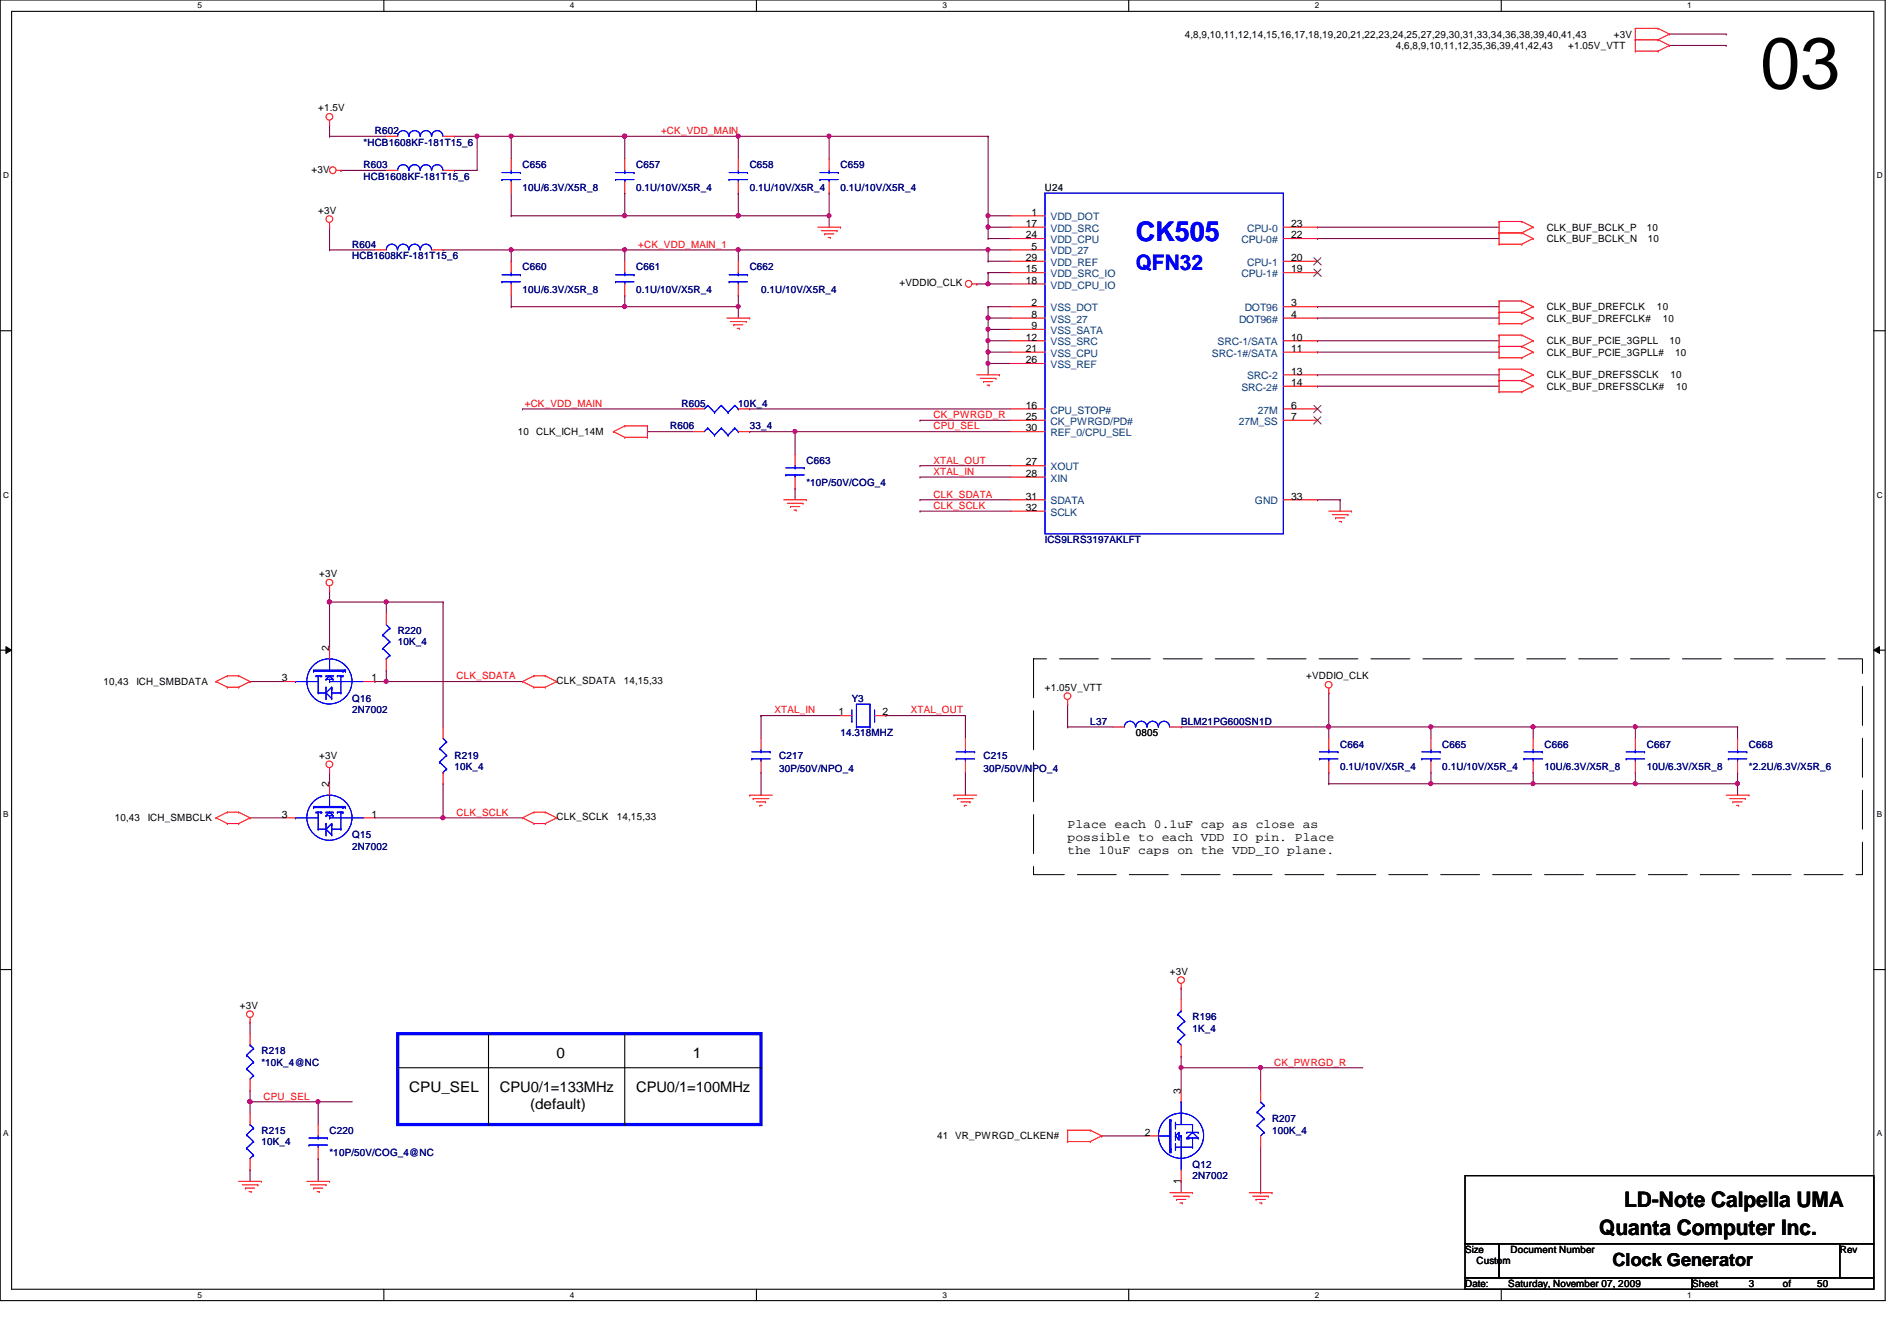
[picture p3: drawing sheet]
<svg xmlns="http://www.w3.org/2000/svg" width="297mm" height="210mm" viewBox="0 0 297 210" stroke-linecap="round" stroke-linejoin="round" font-family="sans-serif">
<path d="M0 0h295.2v203.6h-295.2zM1.8 1.8h291.6v200h-291.6z" fill="none" stroke="#000" stroke-width=".17"/>
<g fill="#fff">
<path d="M30.9 .2h.7v1.4h-.7z"/>
<path d="M30.9 202h.7v1.4h-.7z"/>
</g>
<path d="M60.1 0v1.8M60.1 201.8v1.8" fill="none" stroke="#000" stroke-width=".17"/>
<g fill="#fff">
<path d="M89.2 .2h.7v1.4h-.7z"/>
<path d="M89.2 202h.7v1.4h-.7z"/>
</g>
<path d="M118.4 0v1.8M118.4 201.8v1.8" fill="none" stroke="#000" stroke-width=".17"/>
<g fill="#fff">
<path d="M147.6 .2h.6v1.4h-.6z"/>
<path d="M147.6 202h.6v1.4h-.6z"/>
</g>
<path d="M176.7 0v1.8M176.7 201.8v1.8" fill="none" stroke="#000" stroke-width=".17"/>
<g fill="#fff">
<path d="M205.9 .2h.6v1.4h-.6z"/>
<path d="M205.9 202h.6v1.4h-.6z"/>
</g>
<path d="M235.1 0v1.8M235.1 201.8v1.8" fill="none" stroke="#000" stroke-width=".17"/>
<g fill="#fff">
<path d="M264.2 .2h.7v1.4h-.7z"/>
<path d="M264.2 202h.7v1.4h-.7z"/>
<path d="M.5 26.8h.9v1.4h-.9z"/>
<path d="M293.9 26.8h.9v1.4h-.9z"/>
<path d="M.5 76.8h.9v1.3h-.9z"/>
<path d="M293.9 76.8h.9v1.3h-.9z"/>
</g>
<path d="M0 51.8h1.8M293.4 51.8h1.8" fill="none" stroke="#000" stroke-width=".17"/>
<g fill="#fff">
<path d="M.5 126.7h.8v1.4h-.8z"/>
<path d="M293.9 126.7h.8v1.4h-.8z"/>
</g>
<path d="M0 101.8h1.8M293.4 101.8h1.8" fill="none" stroke="#000" stroke-width=".17"/>
<path d="M.9 101.2l.9 .6-.9 .5zM293.4 101.8l.9-.6v1.1z" fill="#000"/>
<path d="M.9 101.2l.9 .6-.9 .5zM293.4 101.8l.9-.6v1.1z" fill="none" stroke="#000" stroke-width=".16"/>
<g fill="#fff">
<path d="M.5 176.7h.8v1.4h-.8z"/>
<path d="M293.9 176.7h.8v1.4h-.8z"/>
</g>
<path d="M0 151.8h1.8M293.4 151.8h1.8" fill="none" stroke="#000" stroke-width=".17"/>
<path d="M206.3 78.2h.1M206.3 78.2h3.5M209.8 78.2h.1M209.8 78.2v1.8M51.6 94.2h.1M51.6 92.5h.1M51.6 92.5v8.8" fill="none" stroke="#800040" stroke-width=".17"/>
<circle cx="51.6" cy="94.2" r=".32" fill="#f0f"/>
<circle cx="51.6" cy="94.2" r=".32" fill="none" stroke="#f0f" stroke-width=".17"/>
<path d="M69.4 128h.1M69.4 128h12.4" fill="none" stroke="#800040" stroke-width=".17"/>
<circle cx="69.4" cy="128" r=".32" fill="#f0f"/>
<circle cx="69.4" cy="128" r=".32" fill="none" stroke="#f0f" stroke-width=".17"/>
<path d="M60.5 94.2h.1M60.5 94.2v1.8M60.5 94.2h8.9" fill="none" stroke="#800040" stroke-width=".17"/>
<circle cx="60.5" cy="94.2" r=".32" fill="#f0f"/>
<circle cx="60.5" cy="94.2" r=".32" fill="none" stroke="#f0f" stroke-width=".17"/>
<path d="M69.4 94.2h.1M69.4 94.2v19.6M39.2 106.7h.1M39.2 106.7h5.3M60.5 106.7h.1M60.5 106.7h21.3M51.6 120.9h.1M51.6 120.9v1.8M69.4 122.7h.1M69.4 122.7v5.3" fill="none" stroke="#800040" stroke-width=".17"/>
<circle cx="60.5" cy="106.7" r=".32" fill="#f0f"/>
<circle cx="60.5" cy="106.7" r=".32" fill="none" stroke="#f0f" stroke-width=".17"/>
<path d="M51.6 94.2h.1M51.6 94.2h8.9M60.5 104.9h.1M60.5 104.9v1.8" fill="none" stroke="#800040" stroke-width=".17"/>
<circle cx="51.6" cy="94.2" r=".32" fill="#f0f"/>
<circle cx="51.6" cy="94.2" r=".32" fill="none" stroke="#f0f" stroke-width=".17"/>
<g fill="none" stroke="#800040" stroke-width=".17">
<path d="M58.7 106.7h.1M58.7 106.7h1.8M119.2 112h.1M119.2 112v3.6M119.2 112h12.4M138.7 112h.1M138.7 112h12.5M151.2 112h.1M151.2 112v3.6M119.2 120.9h.1M119.2 120.9v3.6M151.2 120.9h.1"/>
<path d="M151.2 120.9v3.6M39.2 172.5h.1M39.2 172.5v1.7"/>
</g>
<circle cx="39.1" cy="172.4" r=".32" fill="#f0f"/>
<circle cx="39.1" cy="172.4" r=".32" fill="none" stroke="#f0f" stroke-width=".17"/>
<path d="M49.8 172.5h.1M49.8 172.5h5.4" fill="none" stroke="#800040" stroke-width=".17"/>
<circle cx="49.8" cy="172.4" r=".32" fill="#f0f"/>
<circle cx="49.8" cy="172.4" r=".32" fill="none" stroke="#f0f" stroke-width=".17"/>
<path d="M39.2 160h.1M39.2 172.5h.1M39.2 160v1.8M39.2 172.5h10.6M49.8 172.5h.1M49.8 172.5v3.5M39.2 183.1h.1M39.2 183.1v1.8M49.8 181.4h.1M49.8 181.4v3.5" fill="none" stroke="#800040" stroke-width=".17"/>
<circle cx="39.1" cy="172.4" r=".32" fill="#f0f"/>
<circle cx="39.1" cy="172.4" r=".32" fill="none" stroke="#f0f" stroke-width=".17"/>
<g fill="none" stroke="#800040" stroke-width=".17">
<path d="M206.3 37.3h.1M206.3 35.6h.1M206.3 37.3h28.4M206.3 35.6h28.4M206.3 53.3h.1M206.3 55.1h.1M206.3 48h.1M206.3 49.8h.1M206.3 58.7h.1M206.3 53.3h28.4M206.3 55.1h28.4M206.3 48h28.4"/>
<path d="M206.3 49.8h28.4M206.3 58.7h28.4M206.3 60.5h.1M206.3 60.5h28.4M39.2 170.7h.1M39.2 170.7v1.8M172.5 177.8h.1M172.5 177.8h7.1M185 167.1h.1M185 167.1h12.4"/>
</g>
<circle cx="184.9" cy="167.1" r=".32" fill="#f0f"/>
<circle cx="184.9" cy="167.1" r=".32" fill="none" stroke="#f0f" stroke-width=".17"/>
<path d="M197.4 167.1h.1M197.4 167.1h16M197.4 167.1v3.6M197.4 179.6v7.1M197.4 186.7h.1" fill="none" stroke="#800040" stroke-width=".17"/>
<circle cx="197.4" cy="167.1" r=".32" fill="#f0f"/>
<circle cx="197.4" cy="167.1" r=".32" fill="none" stroke="#f0f" stroke-width=".17"/>
<g fill="none" stroke="#800040" stroke-width=".17">
<path d="M261.4 7.1h8.9M261.4 5.3h8.9M270.3 7.1h.1M270.3 5.3h.1M115.6 39.1h.1M115.6 39.1h39.1M154.7 21.3h.1M154.7 21.3v12.5M39.2 128h.1M39.2 128h5.3M58.7 128h10.7M69.4 128h.1"/>
<path d="M185 154.7h.1M185 154.7v1.8M185 165.4h.1M185 167.1h.1M185 165.4v5.3M185 184.9h.1M185 184.9v1.8"/>
</g>
<circle cx="115.6" cy="39.1" r=".32" fill="#f0f"/>
<circle cx="115.6" cy="39.1" r=".32" fill="none" stroke="#f0f" stroke-width=".17"/>
<path d="M115.6 39.1h.1M115.6 39.1v1.8M154.7 44.4h.1M154.7 44.4h3.6M124.5 76.5h.1M124.5 76.5v1.7" fill="none" stroke="#800040" stroke-width=".17"/>
<circle cx="154.7" cy="44.4" r=".32" fill="#f0f"/>
<circle cx="154.7" cy="44.4" r=".32" fill="none" stroke="#f0f" stroke-width=".17"/>
<path d="M129.8 33.8h.1M129.8 33.8v1.8M154.7 42.7h.1M154.7 42.7v1.7" fill="none" stroke="#800040" stroke-width=".17"/>
<circle cx="129.8" cy="33.8" r=".32" fill="#f0f"/>
<circle cx="129.8" cy="33.8" r=".32" fill="none" stroke="#f0f" stroke-width=".17"/>
<path d="M154.7 39.1h.1M154.7 35.6h.1M154.7 35.6v1.7M154.7 39.1v1.8M154.7 42.7h.1M154.7 42.7h3.6" fill="none" stroke="#800040" stroke-width=".17"/>
<circle cx="154.7" cy="35.5" r=".32" fill="#f0f"/>
<circle cx="154.7" cy="35.5" r=".32" fill="none" stroke="#f0f" stroke-width=".17"/>
<path d="M154.7 33.8h.1M154.7 33.8v1.8M154.7 56.9h.1M154.7 56.9v1.8" fill="none" stroke="#800040" stroke-width=".17"/>
<circle cx="154.7" cy="56.9" r=".32" fill="#f0f"/>
<circle cx="154.7" cy="56.9" r=".32" fill="none" stroke="#f0f" stroke-width=".17"/>
<path d="M53.4 26.7h.1M53.4 26.7h7.1M115.6 33.8h.1M115.6 33.8h14.2M154.7 49.8h.1M154.7 49.8h3.6" fill="none" stroke="#800040" stroke-width=".17"/>
<circle cx="115.6" cy="33.8" r=".32" fill="#f0f"/>
<circle cx="115.6" cy="33.8" r=".32" fill="none" stroke="#f0f" stroke-width=".17"/>
<path d="M115.6 21.3h.1M115.6 21.3h14.2M129.8 21.3h.1M129.8 21.3v3.6M152.9 44.4h.1M152.9 44.4h1.8M154.7 48h.1M154.7 48h3.6M154.7 48v1.8" fill="none" stroke="#800040" stroke-width=".17"/>
<circle cx="129.8" cy="21.3" r=".32" fill="#f0f"/>
<circle cx="129.8" cy="21.3" r=".32" fill="none" stroke="#f0f" stroke-width=".17"/>
<circle cx="115.6" cy="21.3" r=".32" fill="#f0f"/>
<circle cx="115.6" cy="21.3" r=".32" fill="none" stroke="#f0f" stroke-width=".17"/>
<path d="M115.6 48h.1M115.6 48v1.8" fill="none" stroke="#800040" stroke-width=".17"/>
<circle cx="115.6" cy="48" r=".32" fill="#f0f"/>
<circle cx="115.6" cy="48" r=".32" fill="none" stroke="#f0f" stroke-width=".17"/>
<g fill="none" stroke="#800040" stroke-width=".17">
<path d="M97.8 39.1h.1M97.8 30.2h.1M97.8 33.8h.1M97.8 39.1h17.8M97.8 30.2v3.6M97.8 39.1v1.8M97.8 33.8h17.8M129.8 21.3h.1M129.8 21.3h24.9M154.7 35.6h.1M154.7 35.6h3.6M97.8 48h.1"/>
<path d="M115.6 46.2h.1M115.6 46.2v1.8h-17.8M154.7 40.9h.1M154.7 56.9h.1M154.7 40.9h3.6M154.7 56.9h3.6M117.4 64h.1M117.4 67.6h.1M117.4 64h40.9M117.4 67.6h7.1M124.5 67.6h.1M124.5 67.6v3.5"/>
<path d="M144.1 78.2h.1M144.1 74.7h.1M144.1 65.8h.1M144.1 78.2h14.2M144.1 74.7h14.2M144.1 65.8h14.2"/>
</g>
<circle cx="115.6" cy="33.8" r=".32" fill="#f0f"/>
<circle cx="115.6" cy="33.8" r=".32" fill="none" stroke="#f0f" stroke-width=".17"/>
<path d="M69.4 39.1h.1M69.4 39.1h10.6M154.7 51.6h.1M154.7 51.6h3.6" fill="none" stroke="#800040" stroke-width=".17"/>
<circle cx="154.7" cy="51.5" r=".32" fill="#f0f"/>
<circle cx="154.7" cy="51.5" r=".32" fill="none" stroke="#f0f" stroke-width=".17"/>
<path d="M154.7 49.8h.1M154.7 49.8v1.8" fill="none" stroke="#800040" stroke-width=".17"/>
<circle cx="154.7" cy="49.8" r=".32" fill="#f0f"/>
<circle cx="154.7" cy="49.8" r=".32" fill="none" stroke="#f0f" stroke-width=".17"/>
<path d="M154.7 53.3h.1M154.7 53.3v1.8" fill="none" stroke="#800040" stroke-width=".17"/>
<circle cx="154.7" cy="53.3" r=".32" fill="#f0f"/>
<circle cx="154.7" cy="53.3" r=".32" fill="none" stroke="#f0f" stroke-width=".17"/>
<path d="M80 39.1h.1M80 39.1h17.8" fill="none" stroke="#800040" stroke-width=".17"/>
<circle cx="97.8" cy="39.1" r=".32" fill="#f0f"/>
<circle cx="97.8" cy="39.1" r=".32" fill="none" stroke="#f0f" stroke-width=".17"/>
<circle cx="80" cy="39.1" r=".32" fill="#f0f"/>
<circle cx="80" cy="39.1" r=".32" fill="none" stroke="#f0f" stroke-width=".17"/>
<path d="M80 39.1v1.8M97.8 21.3h.1M97.8 21.3h17.8M80 40.9h.1M124.5 67.6h.1M124.5 67.6h33.8" fill="none" stroke="#800040" stroke-width=".17"/>
<circle cx="124.5" cy="67.5" r=".32" fill="#f0f"/>
<circle cx="124.5" cy="67.5" r=".32" fill="none" stroke="#f0f" stroke-width=".17"/>
<path d="M80 21.3h.1M80 21.3h17.8M81.8 64h.1M81.8 64h26.7M101.4 67.6h.1M101.4 67.6h7.1" fill="none" stroke="#800040" stroke-width=".17"/>
<circle cx="97.8" cy="21.3" r=".32" fill="#f0f"/>
<circle cx="97.8" cy="21.3" r=".32" fill="none" stroke="#f0f" stroke-width=".17"/>
<circle cx="80" cy="21.3" r=".32" fill="#f0f"/>
<circle cx="80" cy="21.3" r=".32" fill="none" stroke="#f0f" stroke-width=".17"/>
<g fill="none" stroke="#800040" stroke-width=".17">
<path d="M51.6 39.1h.1M51.6 39.1h7.1M74.7 21.3h.1M74.7 21.3h5.3M74.7 21.3v5.4M80 21.3h.1M80 21.3v3.6M154.7 37.3h.1M154.7 37.3h3.6M80 48h.1M80 46.2v1.8M144.1 80h.1"/>
<path d="M144.1 80h14.2"/>
</g>
<circle cx="74.7" cy="21.3" r=".32" fill="#f0f"/>
<circle cx="74.7" cy="21.3" r=".32" fill="none" stroke="#f0f" stroke-width=".17"/>
<path d="M51.6 35.6h.1M51.6 35.6v3.5M71.2 21.3h.1M71.2 21.3h3.5M115.6 30.2h.1M115.6 30.2v3.6M80 48h17.8M97.8 48h.1M154.7 53.3h.1M154.7 51.6h.1M154.7 53.3h3.6M154.7 51.6v1.7" fill="none" stroke="#800040" stroke-width=".17"/>
<circle cx="97.8" cy="48" r=".32" fill="#f0f"/>
<circle cx="97.8" cy="48" r=".32" fill="none" stroke="#f0f" stroke-width=".17"/>
<path d="M80 33.8h.1M80 30.2v3.6M80 33.8h17.8M97.8 33.8h.1M97.8 46.2h.1M97.8 46.2v1.8" fill="none" stroke="#800040" stroke-width=".17"/>
<circle cx="97.8" cy="33.8" r=".32" fill="#f0f"/>
<circle cx="97.8" cy="33.8" r=".32" fill="none" stroke="#f0f" stroke-width=".17"/>
<path d="M51.6 21.3h.1M51.6 21.3h8.9M71.2 26.7h.1M71.2 26.7h3.5M115.6 21.3h.1M115.6 21.3v3.6M154.7 39.1h.1M154.7 39.1h3.6" fill="none" stroke="#800040" stroke-width=".17"/>
<circle cx="154.7" cy="39.1" r=".32" fill="#f0f"/>
<circle cx="154.7" cy="39.1" r=".32" fill="none" stroke="#f0f" stroke-width=".17"/>
<path d="M51.6 19.6h.1M51.6 19.6v1.7M129.8 30.2h.1M129.8 30.2v3.6M154.7 33.8h.1M154.7 33.8h3.6" fill="none" stroke="#800040" stroke-width=".17"/>
<circle cx="154.7" cy="33.8" r=".32" fill="#f0f"/>
<circle cx="154.7" cy="33.8" r=".32" fill="none" stroke="#f0f" stroke-width=".17"/>
<path d="M154.7 55.1h.1M154.7 55.1h3.6M154.7 55.1v1.8" fill="none" stroke="#800040" stroke-width=".17"/>
<circle cx="154.7" cy="55.1" r=".32" fill="#f0f"/>
<circle cx="154.7" cy="55.1" r=".32" fill="none" stroke="#f0f" stroke-width=".17"/>
<path d="M97.8 21.3h.1M97.8 21.3v3.6M144.1 72.9h.1M144.1 72.9h14.2" fill="none" stroke="#800040" stroke-width=".17"/>
<circle cx="97.8" cy="21.3" r=".32" fill="#f0f"/>
<circle cx="97.8" cy="21.3" r=".32" fill="none" stroke="#f0f" stroke-width=".17"/>
<path d="M240.1 122.7h.1M240.1 122.7h16" fill="none" stroke="#800040" stroke-width=".17"/>
<circle cx="240" cy="122.7" r=".32" fill="#f0f"/>
<circle cx="240" cy="122.7" r=".32" fill="none" stroke="#f0f" stroke-width=".17"/>
<path d="M208.1 113.8h.1M208.1 113.8v1.8M224.1 113.8h.1M224.1 113.8v1.8M240.1 113.8h.1M240.1 113.8v1.8M208.1 120.9h.1M208.1 120.9v1.8M224.1 120.9h.1M224.1 120.9v1.8" fill="none" stroke="#800040" stroke-width=".17"/>
<circle cx="240" cy="113.8" r=".32" fill="#f0f"/>
<circle cx="240" cy="113.8" r=".32" fill="none" stroke="#f0f" stroke-width=".17"/>
<path d="M224.1 113.8h.1M224.1 113.8h32M240.1 113.8h.1" fill="none" stroke="#800040" stroke-width=".17"/>
<circle cx="224" cy="113.8" r=".32" fill="#f0f"/>
<circle cx="224" cy="113.8" r=".32" fill="none" stroke="#f0f" stroke-width=".17"/>
<path d="M256.1 122.7h.1M256.1 122.7h16" fill="none" stroke="#800040" stroke-width=".17"/>
<circle cx="272" cy="122.7" r=".32" fill="#f0f"/>
<circle cx="272" cy="122.7" r=".32" fill="none" stroke="#f0f" stroke-width=".17"/>
<circle cx="256" cy="122.7" r=".32" fill="#f0f"/>
<circle cx="256" cy="122.7" r=".32" fill="none" stroke="#f0f" stroke-width=".17"/>
<path d="M167.2 110.2h.1M167.2 110.2v3.6M185 113.8h.1M185 113.8h39.1M208.1 113.8h.1M256.1 113.8h.1M256.1 113.8v1.8M208.1 122.7h.1M208.1 122.7h16" fill="none" stroke="#800040" stroke-width=".17"/>
<circle cx="208" cy="113.8" r=".32" fill="#f0f"/>
<circle cx="208" cy="113.8" r=".32" fill="none" stroke="#f0f" stroke-width=".17"/>
<path d="M167.2 113.8h.1M167.2 113.8h7.1M208.1 108.5h.1M208.1 108.5v5.3M272.1 122.7h.1M272.1 122.7v1.8" fill="none" stroke="#800040" stroke-width=".17"/>
<circle cx="208" cy="113.8" r=".32" fill="#f0f"/>
<circle cx="208" cy="113.8" r=".32" fill="none" stroke="#f0f" stroke-width=".17"/>
<path d="M256.1 113.8h16M272.1 113.8h.1M240.1 120.9h.1M240.1 120.9v1.8" fill="none" stroke="#800040" stroke-width=".17"/>
<circle cx="256" cy="113.8" r=".32" fill="#f0f"/>
<circle cx="256" cy="113.8" r=".32" fill="none" stroke="#f0f" stroke-width=".17"/>
<path d="M272.1 115.6h.1M272.1 113.8v1.8M224.1 122.7h.1M224.1 122.7h16M256.1 120.9h.1M256.1 120.9v1.8" fill="none" stroke="#800040" stroke-width=".17"/>
<circle cx="224" cy="122.7" r=".32" fill="#f0f"/>
<circle cx="224" cy="122.7" r=".32" fill="none" stroke="#f0f" stroke-width=".17"/>
<path d="M272.1 120.9h.1M272.1 120.9v1.8" fill="none" stroke="#800040" stroke-width=".17"/>
<g fill="none" stroke="#f00" stroke-width=".17">
<path d="M51.6 19.6h.1M51.6 18.8v.8M256.1 8h.1M256.1 6.2h.1M256.1 4.4h.1M256.1 6.2h3.5M256.1 8h3.5M256.1 4.4v3.6M256.1 4.4h3.5M259.6 6.2h.1M259.6 8h.1M259.6 4.4h.1"/>
<path d="M259.6 6.2l1.8 .9M259.6 4.4l1.8 .9M261.4 7.1h.1M261.4 5.3h.1M261.4 7.1l-1.8 .9M261.4 5.3l-1.8 .9M51.6 35.6h.1M51.6 34.8v.8M52.7 26.7h.7M53.4 26.7h.1M58.7 39.1h1.8M60.5 26.7h1.8"/>
<path d="M60.5 21.3h1.8M67.6 39.1h1.8M69.4 26.7h1.8M69.4 21.3h1.8M80 24.9v1.8M80 28.4v1.8M97.8 24.9v1.8M97.8 28.4v1.8M115.6 24.9v1.8M115.6 28.4v1.8M128.1 35.6h3.5M128.6 36.1h2.5"/>
<path d="M129.1 36.6h.1M129.1 36.6h1.5M129.7 37.2h.3M129.8 24.9v1.8M129.8 28.4v1.8M130 37.2h.1M131.1 36.1h.1M131.6 35.6h.1M158.3 35.6h5.3M158.3 37.3h5.3M158.3 39.1h5.3M158.3 33.8h5.3"/>
<path d="M201 35.6h5.3M201 37.3h5.3M234.7 36.4h.1M234.7 34.7h.1M234.7 38.2h.1M234.7 34.7v3.5M234.7 34.7h3.6M234.7 36.4h3.6M234.7 38.2h3.6M238.3 34.7h.1M238.3 36.4h.1M238.3 38.2h.1"/>
<path d="M238.3 34.7l1.8 .9M238.3 36.4l1.8 .9M240.1 35.6h.1M240.1 37.3h.1M240.1 35.6l-1.8 .8M240.1 37.3l-1.8 .9M80 40.9v1.8M80 44.4v1.8M97.8 40.9v1.8M97.8 44.4v1.8M113.8 49.8h3.6M114.4 50.3h2.4"/>
<path d="M114.9 50.8h.1M114.9 50.8h1.4M115.4 51.4h.4M115.6 40.9v1.8M115.6 44.4v1.8M115.8 51.4h.1M116.8 50.3h.1M117.4 49.8h.1M152.2 44.4h.7M152.9 44.4h.1M152.9 58.7h3.6M153.5 59.2h2.5"/>
<path d="M154 59.7h.1M154 59.7h1.4M156 59.2h.1M156.5 58.7h.1M158.3 44.4h5.3M158.3 49.8h5.3M158.3 42.7h5.3M158.3 48h5.3M158.3 53.3h5.3M158.3 55.1h5.3M158.3 40.9h5.3M158.3 51.6h5.3"/>
<path d="M158.3 56.9h5.3M201 58.7h5.3M201 49.8h5.3M201 42.7h5.3M201 48h5.3M201 53.3h5.3M201 55.1h5.3M201 40.9h5.3M234.7 54.2h.1M234.7 52.5h.1M234.7 56h.1M234.7 48.9h.1"/>
<path d="M234.7 47.1h.1M234.7 50.7h.1M234.7 59.6h.1M234.7 57.8h.1M234.7 52.5h3.6M234.7 54.2h3.6M234.7 47.1v3.6M234.7 52.5v3.5M234.7 57.8v3.5M234.7 56h3.6M234.7 47.1h3.6M234.7 48.9h3.6"/>
<path d="M234.7 50.7h3.6M234.7 57.8h3.6M234.7 59.6h3.6M238.3 52.5h.1M238.3 54.2h.1M238.3 56h.1M238.3 47.1h.1M238.3 48.9h.1M238.3 50.7h.1M238.3 57.8h.1M238.3 59.6h.1M238.3 52.5l1.8 .8"/>
<path d="M238.3 54.2l1.8 .9M238.3 47.1l1.8 .9M238.3 48.9l1.8 .9M238.3 57.8l1.8 .9M238.3 59.6l1.8 .9M240.1 53.3h.1M240.1 55.1h.1M240.1 48h.1M240.1 49.8h.1M240.1 58.7h.1M240.1 53.3l-1.8 .9M240.1 55.1l-1.8 .9"/>
<path d="M240.1 48l-1.8 .9M240.1 49.8l-1.8 .9M240.1 58.7l-1.8 .9M96.1 67.6h.1M96.1 67.6l1.7 .9M97.8 66.7h.1M97.8 68.5h.1M97.8 66.7h3.6M97.8 66.7l-1.7 .9M97.8 68.5h3.6M101.4 68.5h.1M101.4 66.7h.1"/>
<path d="M101.4 66.7v1.8M108.5 64h1.8M108.5 67.6h1.8M115.6 64h1.8M115.6 67.6h1.8M122.7 78.2h3.6M123.3 78.8h2.4M123.8 79.3h.1M123.8 79.3h1.4M124.3 79.8h.4M124.5 71.1v1.8M124.5 74.7v1.8"/>
<path d="M124.7 79.8h.1M125.7 78.8h.1M126.3 78.2h.1M154.6 60.3h.3M154.9 60.3h.1M158.3 78.2h5.3M158.3 65.8h5.3M158.3 64h5.3M158.3 67.6h5.3M158.3 72.9h5.3M158.3 74.7h5.3M201 78.2h5.3"/>
<path d="M201 65.8h5.3M201 60.5h5.3M201 64h5.3M234.7 61.3h.1M234.7 61.3h3.6M238.3 61.3h.1M240.1 60.5h.1M240.1 60.5l-1.8 .8M51.6 92.5h.1M51.6 91.7v.8M60.5 96v1.8M158.3 80h5.3"/>
<path d="M208.1 80h3.5M208.6 80.6h2.5M209.1 81.1h.1M209.1 81.1h1.5M209.7 81.6h.3M210 81.6h.1M211.1 80.6h.1M211.6 80h.1M33.8 106.7h.1M33.8 106.7l1.8 .9M35.6 105.8h.1M35.6 107.6h.1"/>
<path d="M35.6 105.8h1.8M35.6 105.8l-1.8 .9M35.6 107.6h1.8M37.4 105.8h.1M37.4 107.6h.1M37.4 105.8l1.8 .9M39.2 106.7h.1M39.2 106.7l-1.8 .9M44.5 106.7h1.8M51.6 101.3v1.8M56.9 106.7h1.8M60.5 103.1v1.8"/>
<path d="M69.4 113.8v1.8M81.8 106.7h.1M81.8 106.7l1.8 .9M83.6 107.6h.1M83.6 105.8h.1M83.6 105.8h1.8M83.6 107.6h1.8M83.6 105.8l-1.8 .9M85.4 107.6h.1M85.4 105.8h.1M85.4 105.8l1.8 .9M87.2 106.7h.1"/>
<path d="M87.2 106.7l-1.8 .9M119.2 115.6v1.7M119.2 119.1v1.8M131.6 112h1.8M136.9 112h1.8M151.2 115.6v1.7M151.2 119.1v1.8M167.2 110.2h.1M167.2 109.5v.7M174.3 113.8h1.8M183.2 113.8h1.8M208.1 108.5h.1"/>
<path d="M208.1 107.7v.8M208.1 115.6v1.7M208.1 119.1v1.8M224.1 115.6v1.7M224.1 119.1v1.8M240.1 115.6v1.7M240.1 119.1v1.8M256.1 115.6v1.7M256.1 119.1v1.8M272.1 115.6v1.7M272.1 119.1v1.8M33.8 128h.1"/>
<path d="M33.8 128l1.8 .9M35.6 127.1h.1M35.6 128.9h.1M35.6 127.1h1.8M35.6 127.1l-1.8 .9M35.6 128.9h1.8M37.4 127.1h.1M37.4 128.9h.1M37.4 127.1l1.8 .9M39.2 128h.1M39.2 128l-1.8 .9M44.5 128h1.8"/>
<path d="M51.6 120.9h.1M51.6 120.2v.7M51.6 122.7v1.8M56.9 128h1.8M69.4 120.9v1.8M81.8 128h.1M81.8 128l1.8 .9M83.6 128.9h.1M83.6 127.1h.1M83.6 127.1h1.8M83.6 128.9h1.8M83.6 127.1l-1.8 .9"/>
<path d="M85.4 128.9h.1M85.4 127.1h.1M85.4 127.1l1.8 .9M87.2 128h.1M87.2 128l-1.8 .9M117.4 124.5h.1M117.4 124.5h3.5M117.9 125h.1M117.9 125h2.5M118.4 125.5h1.5M119 126.1h.1M119 126.1h.3"/>
<path d="M119.9 125.5h.1M149.4 124.5h.1M149.4 124.5h3.5M149.9 125h.1M149.9 125h2.5M150.4 125.5h1.5M151 126.1h.1M151 126.1h.3M151.9 125.5h.1M270.3 124.5h3.6M270.8 125h2.5M271.4 125.5h.1"/>
<path d="M271.4 125.5h1.4M271.9 126.1h.3M272.2 126.1h.1M273.3 125h.1M273.9 124.5h.1M39.2 159.3v.7M185 154.7h.1M185 154v.7M185 156.5v1.7M39.2 160h.1M39.2 161.8v1.8M39.2 168.9v1.8"/>
<path d="M39.2 174.2v1.8M49.8 176v1.8M49.8 179.6v1.8M167.2 178.7h.1M167.2 176.9h.1M167.2 176.9h3.5M167.2 178.7h3.5M167.2 176.9v1.8M170.7 176.9h.1M170.7 178.7h.1M170.7 176.9l1.8 .9M172.5 177.8h.1"/>
<path d="M172.5 177.8l-1.8 .9M179.6 177.8h1.8M185 163.6v1.8M185 170.7v1.8M197.4 170.7v1.8M197.4 177.8v1.8M37.4 184.9h3.5M37.9 185.5h2.5M38.4 186h.1M38.4 186h1.5M39 186.5h.3M39.2 181.4v1.7"/>
<path d="M39.3 186.5h.1M40.4 185.5h.1M40.9 184.9h.1M48 184.9h3.6M48.6 185.5h2.5M49.1 186h.1M49.1 186h1.4M49.7 186.5h.3M50 186.5h.1M51.1 185.5h.1M51.6 184.9h.1M183.2 186.7h3.5"/>
<path d="M183.7 187.2h2.5M184.2 187.7h.1M184.2 187.7h1.5M184.8 188.3h.3M185 183.1v1.8M185.1 188.3h.1M186.2 187.2h.1M186.7 186.7h.1M195.6 186.7h3.6M196.2 187.2h2.4M196.7 187.7h.1M196.7 187.7h1.4"/>
<path d="M197.2 188.3h.4M197.6 188.3h.1M198.6 187.2h.1M199.2 186.7h.1"/>
<circle cx="51.6" cy="18.3" r=".52"/>
<circle cx="51.6" cy="34.3" r=".52"/>
<circle cx="52.1" cy="26.6" r=".52"/>
<circle cx="151.7" cy="44.4" r=".52"/>
<circle cx="51.6" cy="91.2" r=".52"/>
<circle cx="51.6" cy="119.6" r=".52"/>
<circle cx="167.2" cy="109" r=".52"/>
<circle cx="208" cy="107.2" r=".52"/>
<circle cx="39.1" cy="158.7" r=".52"/>
<circle cx="184.9" cy="153.4" r=".52"/>
</g>
<path d="M62.3 167.1h56.9M76.5 176h.1M76.5 161.8v14.2M97.8 176h.1M97.8 161.8v14.2M119.2 167.1h.1M229.4 184h64v10.7h-64zM229.4 194.7h5.3v5.3h-5.3zM234.7 194.7h53.4v5.3h-53.4zM288.1 194.7h5.3v5.3h-5.3zM229.4 200h35.6v1.8h-35.6zM265 200h28.4v1.8h-28.4z" fill="none" stroke="#000" stroke-width=".17"/>
<path d="M62.3 161.8h56.9v14.2h-56.9z" fill="none" stroke="#00f" stroke-width=".51"/>
<path d="M161.8 103.1h129.8v33.8h-129.8z" fill="none" stroke="#000" stroke-width=".16" stroke-dasharray="6.1 2"/>
<g fill="none" stroke="#00f" stroke-width=".17">
<path d="M60.5 39.1a.87 .87 0 0 1 .9-.9 .87 .87 0 0 1 .8 .9M62.3 21.3a.87 .87 0 0 1 .8-.9 .87 .87 0 0 1 .9 .9M62.3 26.7a.87 .87 0 0 1 .8-.9 .87 .87 0 0 1 .9 .9M62.3 39.1a.87 .87 0 0 1 .8-.9 .87 .87 0 0 1 .9 .9M64 21.3a.87 .87 0 0 1 .9-.9 .87 .87 0 0 1 .9 .9M64 26.7a.87 .87 0 0 1 .9-.9 .87 .87 0 0 1 .9 .9M64 39.1a.87 .87 0 0 1 .9-.9 .87 .87 0 0 1 .9 .9M65.8 21.3a.87 .87 0 0 1 .9-.9 .87 .87 0 0 1 .9 .9M65.8 26.7a.87 .87 0 0 1 .9-.9 .87 .87 0 0 1 .9 .9M65.8 39.1a.87 .87 0 0 1 .9-.9 .87 .87 0 0 1 .9 .9M67.6 21.3a.87 .87 0 0 1 .9-.9 .87 .87 0 0 1 .8 .9M67.6 26.7a.87 .87 0 0 1 .9-.9 .87 .87 0 0 1 .8 .9"/>
<path d="M78.6 28.1h.1M78.6 28.1h2.9M78.6 27h2.9M80 27h.1M80 28.1h.1M80 26.7v.3M80 28.1v.3M81.5 27h.1M96.4 28.1h.1M96.4 28.1h2.9M96.4 27h2.9M97.8 27h.1"/>
<path d="M97.8 28.1h.1M97.8 26.7v.3M97.8 28.1v.3M99.3 27h.1M114.2 28.1h.1M114.2 28.1h2.8M114.2 27h2.8M115.6 27h.1M115.6 28.1h.1M115.6 26.7v.3M115.6 28.1v.3M117 27h.1"/>
<path d="M128.4 28.1h.1M128.4 28.1h2.9M128.4 27h2.9M129.8 27h.1M129.8 28.1h.1M129.8 26.7v.3M129.8 28.1v.3M131.3 27h.1M163.6 30.2h37.4v53.4h-37.4zM78.6 44.1h.1M78.6 44.1h2.9M78.6 43h2.9"/>
<path d="M80 43h.1M80 44.1h.1M80 42.7v.3M80 44.1v.3M81.5 43h.1M96.4 44.1h.1M96.4 44.1h2.9M96.4 43h2.9M97.8 43h.1M97.8 44.1h.1M97.8 42.7v.3M97.8 44.1v.3"/>
<path d="M99.3 43h.1M114.2 44.1h.1M114.2 44.1h2.8M114.2 43h2.8M115.6 43h.1M115.6 44.1h.1M115.6 42.7v.3M115.6 44.1v.3M117 43h.1M110.8 67h.1M110.8 63.5h.1M110.8 67l-.5 .6"/>
<path d="M110.8 67l1.1 1.1M110.8 63.5l-.5 .5M110.8 63.5l1.1 1.1M111.9 68.1h.1M111.9 64.6h.1M112.9 67h.1M112.9 63.5h.1M112.9 67l-1 1.1M112.9 67l1.1 1.1M112.9 63.5l-1 1.1M112.9 63.5l1.1 1.1M114 68.1h.1"/>
<path d="M114 64.6h.1M115.1 67h.1M115.1 63.5h.1M115.1 67l-1.1 1.1M115.1 67l.5 .6M115.1 63.5l-1.1 1.1M115.1 63.5l.5 .5M115.6 67.6h.1M115.6 64h.1M123.1 74.3h.1M123.1 74.3h2.8M123.1 73.2h2.8"/>
<path d="M124.5 73.2h.1M124.5 74.3h.1M124.5 72.9v.3M124.5 74.3v.4M125.9 73.2h.1M59.9 99.4h.1M59.9 99.4l1.1 1.1M60.5 97.8l.5 .5M61 98.3h.1M61 98.3l-1.1 1.1M46.3 106.7h.1M46.3 106.7h3.5"/>
<path d="M49.1 105.1h.1M49.1 105.1h5M49.5 105.8h.1M49.5 105.8h.9M49.8 105.8h.1M49.8 108.5h.1M49.8 105.8v2.7M49.8 108.5h1.3M50.2 105.8h.1M50.4 105.8h.1M51.1 108.5h.1M51.1 106.3h.1"/>
<path d="M51.1 105.8h.1M51.1 109.3h.1M51.1 107.6h.1M51.1 108.5l.8 .8M51.1 106.3h1.1M51.1 105.8h1.1M51.1 107.6v1.7M51.6 106.7h.1M51.6 104.9h.1M51.6 105.8h.1M51.6 106.3h.1M51.6 106.7h5.3"/>
<path d="M51.6 103.1v1.8M51.6 106.3v.4M51.6 105.8l.6 .5M51.6 105.8l-.5 .5M51.9 108.5h.1M51.9 109.3h.1M51.9 107.7h.1M51.9 107.6h.1M51.9 107.9h.1M51.9 106.1h.1M51.9 108.5h1.5M51.9 107.6v1.7"/>
<path d="M51.9 107.6l-.8 .9M52.2 106.3h.1M52.2 105.8h.1M52.8 105.8h.1M52.8 105.8h.9M53.4 108.5h.1M53.4 105.8h.1M53.4 105.8v2.7M53.5 105.8h.1M53.7 105.1h.1M53.7 105.8h.1M53.9 104.9h.1"/>
<path d="M54.1 105.1h.1M54.1 104.9h.1M54.1 104.9h-5v.2M54.1 104.9v.2M59.9 101.5h.1M59.9 101.5l1.1 1.1M60.5 103.1h.1M61 100.5h.1M61 102.6h.1M61 100.5l-1.1 1M61 102.6l-.5 .5M68.8 117.2h.1"/>
<path d="M68.8 119.3h.1M68.8 117.2l1.1 1M68.8 119.3l1.1 1.1M69.4 115.6l.5 .5M69.9 116.1h.1M69.9 118.2h.1M69.9 116.1l-1.1 1.1M69.9 118.2l-1.1 1.1M117.7 118.8h.1M117.7 118.8h2.9M117.7 117.7h2.9M119.2 117.7h.1"/>
<path d="M119.2 118.8h.1M119.2 117.3v.4M119.2 118.8v.3M120.6 117.7h.1M133.4 112.9h.1M133.4 111.1v1.8M134.1 113.8h.1M134.1 110.2h.1M134.1 110.2v3.6M134.1 113.8h2.1M134.1 110.2h2.1M136.2 113.8h.1"/>
<path d="M136.2 110.2h.1M136.2 110.2v3.6M136.9 112.9h.1M136.9 111.1v1.8M149.7 118.8h.1M149.7 118.8h2.9M149.7 117.7h2.9M151.2 117.7h.1M151.2 118.8h.1M151.2 117.3v.4M151.2 118.8v.3M152.6 117.7h.1"/>
<path d="M176.1 113.8a.87 .87 0 0 1 .8-.9 .87 .87 0 0 1 .9 .9M177.8 113.8a.87 .87 0 0 1 .9-.9 .87 .87 0 0 1 .9 .9M179.6 113.8a.87 .87 0 0 1 .9-.9 .87 .87 0 0 1 .9 .9M181.4 113.8a.87 .87 0 0 1 .9-.9 .87 .87 0 0 1 .8 .9M206.6 118.8h.1M206.6 118.8h2.9M206.6 117.7h2.9M208.1 117.7h.1M208.1 118.8h.1M208.1 117.3v.4M208.1 118.8v.3M209.5 117.7h.1"/>
<path d="M222.6 118.8h.1M222.6 118.8h2.9M222.6 117.7h2.9M224.1 117.7h.1M224.1 118.8h.1M224.1 117.3v.4M224.1 118.8v.3M225.5 117.7h.1M238.6 118.8h.1M238.6 118.8h2.9M238.6 117.7h2.9M240.1 117.7h.1"/>
<path d="M240.1 118.8h.1M240.1 117.3v.4M240.1 118.8v.3M241.5 117.7h.1M254.6 118.8h.1M254.6 118.8h2.9M254.6 117.7h2.9M256.1 117.7h.1M256.1 118.8h.1M256.1 117.3v.4M256.1 118.8v.3M257.5 117.7h.1"/>
<path d="M270.6 118.8h.1M270.6 118.8h2.9M270.6 117.7h2.9M272.1 117.7h.1M272.1 118.8h.1M272.1 117.3v.4M272.1 118.8v.3M273.5 117.7h.1M46.3 128h.1M46.3 128h3.5M49.1 126.4h.1M49.1 126.4h5"/>
<path d="M49.5 127.1h.1M49.5 127.1h.9M49.8 127.1h.1M49.8 129.8h.1M49.8 127.1v2.7M49.8 129.8h1.3M50.2 127.1h.1M50.4 127.1h.1M51.1 129.8h.1M51.1 127.7h.1M51.1 127.1h.1M51.1 130.7h.1"/>
<path d="M51.1 128.9h.1M51.1 128.9v1.8M51.1 129.8l.8 .9M51.1 127.7h1.1M51.1 127.1h1.1M51.6 128h.1M51.6 126.2h.1M51.6 127.1h.1M51.6 127.7h.1M51.6 124.5v1.7M51.6 127.7v.3M51.6 128h5.3"/>
<path d="M51.6 127.1l.6 .6M51.6 127.1l-.5 .6M51.9 129.8h.1M51.9 130.7h.1M51.9 129.1h.1M51.9 128.9h.1M51.9 129.2h.1M51.9 127.5h.1M51.9 128.9v1.8M51.9 129.8h1.5M51.9 128.9l-.8 .9M52.2 127.7h.1"/>
<path d="M52.2 127.1h.1M52.8 127.1h.1M52.8 127.1h.9M53.4 129.8h.1M53.4 127.1h.1M53.4 127.1v2.7M53.5 127.1h.1M53.7 126.4h.1M53.7 127.1h.1M53.9 126.2h.1M54.1 126.4h.1M54.1 126.2h.1"/>
<path d="M54.1 126.2h-5v.2M54.1 126.2v.2M69.4 120.9h.1M69.9 120.4h.1M69.9 120.4l-.5 .5M184.4 158.8h.1M184.4 158.8l1.1 1.1M185 158.2h.1M185 158.2l-.6 .6M185.5 159.9h.1M185.5 159.9l-1.1 1M38.6 167.3h.1"/>
<path d="M38.6 165.2h.1M38.6 179.7h.1M38.6 177.6h.1M38.6 167.3l1.1 1.1M38.6 165.2l1.1 1M38.6 179.7l1.1 1.1M38.6 177.6l1.1 1.1M39.2 163.6h.1M39.2 176h.1M39.2 163.6l.5 .5M39.2 176l.5 .6M39.7 168.4h.1"/>
<path d="M39.7 166.2h.1M39.7 164.1h.1M39.7 178.7h.1M39.7 176.6h.1M39.7 168.4l-.5 .5M39.7 166.2l-1.1 1.1M39.7 164.1l-1.1 1.1M39.7 178.7l-1.1 1M39.7 176.6l-1.1 1M48.4 179.2h.1M48.4 178.1h2.9M48.4 179.2h2.9"/>
<path d="M49.8 178.1h.1M49.8 179.2h.1M49.8 177.8v.3M49.8 179.2v.4M51.3 178.1h.1M181.4 177.8h1.8M183.2 177.8h.1M183.3 175.3h.1M183.3 179.9h.1M183.3 175.3h-.1v5M183.3 175.3v5M184.1 176h.1"/>
<path d="M184.1 177.8h.1M184.1 177.2h.1M184.1 178.4h.1M184.1 179h.1M184.1 179.7h.1M184.1 175.7h.1M184.1 176.4h.1M184.1 176.6h.1M184.1 179.6h.1M184.1 179.9h.1M184.1 176h2.6M184.1 177.8l.5 .6"/>
<path d="M184.1 175.7v.9M184.1 177.2v1.2M184.1 179v.9M184.1 179.6h2.6M184.4 178.1h.1M184.4 163h.1M184.4 160.9h.1M184.4 163l.6 .6M184.4 160.9l1.1 1.1M184.6 178.4h.1M184.6 177.2h.1M184.6 177.8h.1"/>
<path d="M184.6 177.8h.4M184.6 177.2l-.5 .6M184.6 177.2v1.2M185 177.8h.1M185 172.5h.1M185 172.5v3.5M185 177.8v5.3M185.5 162h.1M185.5 162l-1.1 1M185.8 178.1h.1M185.8 177.2h.1M185.8 178.1h1.8"/>
<path d="M185.8 177.2h1.8M186 178.1h.1M186.2 178.1h.1M186.7 178.1h.1M186.7 176h.1M186.7 177.2h.1M186.7 179.6h.1M186.7 176v1.2M186.7 178.1v1.5M186.7 177.2l.9 .9M186.7 177.2l-.9 .9M187.6 178.1h.1"/>
<path d="M187.6 177.2h.1M196.8 176.2h.1M196.8 174.1h.1M196.8 176.2l1.1 1M196.8 174.1l1.1 1M197.4 172.5h.1M197.4 172.5l.5 .5M197.9 177.2h.1M197.9 175.1h.1M197.9 173h.1M197.9 177.2l-.5 .6M197.9 175.1l-1.1 1.1"/>
<path d="M197.9 173l-1.1 1.1M39.7 180.8h.1M39.7 180.8l-.5 .6M183.2 180.1h.1M183.2 180.3h.1M183.3 180.3h.1"/>
<circle cx="51.6" cy="106.7" r="3.5"/>
<circle cx="51.6" cy="128" r="3.5"/>
<circle cx="184.9" cy="177.8" r="3.5"/>
</g>
<path d="M205.7 40.3l1.2 1.2M205.7 42.1l1.2 1.2M206.8 40.3l-1.1 1.2M206.8 42.1l-1.1 1.2M205.7 65.2l1.2 1.2M205.7 63.5l1.2 1.1M206.8 65.2l-1.1 1.2M206.8 63.5l-1.1 1.1" fill="none" stroke="#804000" stroke-width=".16"/>
<circle cx="51.6" cy="94.2" r=".32" fill="#f0f"/>
<circle cx="51.6" cy="94.2" r=".32" fill="none" stroke="#f0f" stroke-width=".17"/>
<circle cx="69.4" cy="128" r=".32" fill="#f0f"/>
<circle cx="69.4" cy="128" r=".32" fill="none" stroke="#f0f" stroke-width=".17"/>
<circle cx="60.5" cy="94.2" r=".32" fill="#f0f"/>
<circle cx="60.5" cy="94.2" r=".32" fill="none" stroke="#f0f" stroke-width=".17"/>
<circle cx="60.5" cy="106.7" r=".32" fill="#f0f"/>
<circle cx="60.5" cy="106.7" r=".32" fill="none" stroke="#f0f" stroke-width=".17"/>
<circle cx="51.6" cy="94.2" r=".32" fill="#f0f"/>
<circle cx="51.6" cy="94.2" r=".32" fill="none" stroke="#f0f" stroke-width=".17"/>
<circle cx="39.1" cy="172.4" r=".32" fill="#f0f"/>
<circle cx="39.1" cy="172.4" r=".32" fill="none" stroke="#f0f" stroke-width=".17"/>
<circle cx="49.8" cy="172.4" r=".32" fill="#f0f"/>
<circle cx="49.8" cy="172.4" r=".32" fill="none" stroke="#f0f" stroke-width=".17"/>
<circle cx="39.1" cy="172.4" r=".32" fill="#f0f"/>
<circle cx="39.1" cy="172.4" r=".32" fill="none" stroke="#f0f" stroke-width=".17"/>
<circle cx="184.9" cy="167.1" r=".32" fill="#f0f"/>
<circle cx="184.9" cy="167.1" r=".32" fill="none" stroke="#f0f" stroke-width=".17"/>
<circle cx="197.4" cy="167.1" r=".32" fill="#f0f"/>
<circle cx="197.4" cy="167.1" r=".32" fill="none" stroke="#f0f" stroke-width=".17"/>
<circle cx="115.6" cy="39.1" r=".32" fill="#f0f"/>
<circle cx="115.6" cy="39.1" r=".32" fill="none" stroke="#f0f" stroke-width=".17"/>
<circle cx="154.7" cy="44.4" r=".32" fill="#f0f"/>
<circle cx="154.7" cy="44.4" r=".32" fill="none" stroke="#f0f" stroke-width=".17"/>
<circle cx="129.8" cy="33.8" r=".32" fill="#f0f"/>
<circle cx="129.8" cy="33.8" r=".32" fill="none" stroke="#f0f" stroke-width=".17"/>
<circle cx="154.7" cy="35.5" r=".32" fill="#f0f"/>
<circle cx="154.7" cy="35.5" r=".32" fill="none" stroke="#f0f" stroke-width=".17"/>
<circle cx="154.7" cy="56.9" r=".32" fill="#f0f"/>
<circle cx="154.7" cy="56.9" r=".32" fill="none" stroke="#f0f" stroke-width=".17"/>
<circle cx="115.6" cy="33.8" r=".32" fill="#f0f"/>
<circle cx="115.6" cy="33.8" r=".32" fill="none" stroke="#f0f" stroke-width=".17"/>
<circle cx="129.8" cy="21.3" r=".32" fill="#f0f"/>
<circle cx="129.8" cy="21.3" r=".32" fill="none" stroke="#f0f" stroke-width=".17"/>
<circle cx="115.6" cy="21.3" r=".32" fill="#f0f"/>
<circle cx="115.6" cy="21.3" r=".32" fill="none" stroke="#f0f" stroke-width=".17"/>
<circle cx="115.6" cy="48" r=".32" fill="#f0f"/>
<circle cx="115.6" cy="48" r=".32" fill="none" stroke="#f0f" stroke-width=".17"/>
<circle cx="115.6" cy="33.8" r=".32" fill="#f0f"/>
<circle cx="115.6" cy="33.8" r=".32" fill="none" stroke="#f0f" stroke-width=".17"/>
<circle cx="154.7" cy="51.5" r=".32" fill="#f0f"/>
<circle cx="154.7" cy="51.5" r=".32" fill="none" stroke="#f0f" stroke-width=".17"/>
<circle cx="154.7" cy="49.8" r=".32" fill="#f0f"/>
<circle cx="154.7" cy="49.8" r=".32" fill="none" stroke="#f0f" stroke-width=".17"/>
<circle cx="154.7" cy="53.3" r=".32" fill="#f0f"/>
<circle cx="154.7" cy="53.3" r=".32" fill="none" stroke="#f0f" stroke-width=".17"/>
<circle cx="97.8" cy="39.1" r=".32" fill="#f0f"/>
<circle cx="97.8" cy="39.1" r=".32" fill="none" stroke="#f0f" stroke-width=".17"/>
<circle cx="80" cy="39.1" r=".32" fill="#f0f"/>
<circle cx="80" cy="39.1" r=".32" fill="none" stroke="#f0f" stroke-width=".17"/>
<circle cx="124.5" cy="67.5" r=".32" fill="#f0f"/>
<circle cx="124.5" cy="67.5" r=".32" fill="none" stroke="#f0f" stroke-width=".17"/>
<circle cx="97.8" cy="21.3" r=".32" fill="#f0f"/>
<circle cx="97.8" cy="21.3" r=".32" fill="none" stroke="#f0f" stroke-width=".17"/>
<circle cx="80" cy="21.3" r=".32" fill="#f0f"/>
<circle cx="80" cy="21.3" r=".32" fill="none" stroke="#f0f" stroke-width=".17"/>
<circle cx="74.7" cy="21.3" r=".32" fill="#f0f"/>
<circle cx="74.7" cy="21.3" r=".32" fill="none" stroke="#f0f" stroke-width=".17"/>
<circle cx="97.8" cy="48" r=".32" fill="#f0f"/>
<circle cx="97.8" cy="48" r=".32" fill="none" stroke="#f0f" stroke-width=".17"/>
<circle cx="97.8" cy="33.8" r=".32" fill="#f0f"/>
<circle cx="97.8" cy="33.8" r=".32" fill="none" stroke="#f0f" stroke-width=".17"/>
<circle cx="154.7" cy="39.1" r=".32" fill="#f0f"/>
<circle cx="154.7" cy="39.1" r=".32" fill="none" stroke="#f0f" stroke-width=".17"/>
<circle cx="154.7" cy="33.8" r=".32" fill="#f0f"/>
<circle cx="154.7" cy="33.8" r=".32" fill="none" stroke="#f0f" stroke-width=".17"/>
<circle cx="154.7" cy="55.1" r=".32" fill="#f0f"/>
<circle cx="154.7" cy="55.1" r=".32" fill="none" stroke="#f0f" stroke-width=".17"/>
<circle cx="97.8" cy="21.3" r=".32" fill="#f0f"/>
<circle cx="97.8" cy="21.3" r=".32" fill="none" stroke="#f0f" stroke-width=".17"/>
<circle cx="240" cy="122.7" r=".32" fill="#f0f"/>
<circle cx="240" cy="122.7" r=".32" fill="none" stroke="#f0f" stroke-width=".17"/>
<circle cx="240" cy="113.8" r=".32" fill="#f0f"/>
<circle cx="240" cy="113.8" r=".32" fill="none" stroke="#f0f" stroke-width=".17"/>
<circle cx="224" cy="113.8" r=".32" fill="#f0f"/>
<circle cx="224" cy="113.8" r=".32" fill="none" stroke="#f0f" stroke-width=".17"/>
<circle cx="272" cy="122.7" r=".32" fill="#f0f"/>
<circle cx="272" cy="122.7" r=".32" fill="none" stroke="#f0f" stroke-width=".17"/>
<circle cx="256" cy="122.7" r=".32" fill="#f0f"/>
<circle cx="256" cy="122.7" r=".32" fill="none" stroke="#f0f" stroke-width=".17"/>
<circle cx="208" cy="113.8" r=".32" fill="#f0f"/>
<circle cx="208" cy="113.8" r=".32" fill="none" stroke="#f0f" stroke-width=".17"/>
<circle cx="208" cy="113.8" r=".32" fill="#f0f"/>
<circle cx="208" cy="113.8" r=".32" fill="none" stroke="#f0f" stroke-width=".17"/>
<circle cx="256" cy="113.8" r=".32" fill="#f0f"/>
<circle cx="256" cy="113.8" r=".32" fill="none" stroke="#f0f" stroke-width=".17"/>
<circle cx="224" cy="122.7" r=".32" fill="#f0f"/>
<circle cx="224" cy="122.7" r=".32" fill="none" stroke="#f0f" stroke-width=".17"/>
<text font-size="11.3" x="275.6" y="13.8">03</text>
<text font-size="4.2" fill="#00f" x="177.8" y="37.7">CK505</text>
<text font-size="3.3" fill="#00f" x="177.8" y="42.2">QFN32</text>
<g font-size="3.3">
<text x="254.3" y="188.9">LD-Note Calpella UMA</text>
<text x="250.4" y="193.4">Quanta Computer Inc.</text>
</g>
<text font-size="2.8" x="252.5" y="198.2">Clock Generator</text>
<g font-size="2.3">
<text x="87.2" y="165.7">0</text>
<text x="108.5" y="165.7">1</text>
<text x="64" y="171">CPU_SEL</text>
<text x="78.3" y="171">CPU0/1=133MHz</text>
<text x="83" y="173.7">(default)</text>
<text x="99.6" y="171">CPU0/1=100MHz</text>
</g>
<g font-size="1.9">
<text x="167.2" y="129.5">Place each 0.1uF cap as close as</text>
<text x="167.2" y="131.6">possible to each VDD IO pin. Place</text>
<text x="167.2" y="133.7">the 10uF caps on the VDD_IO plane.</text>
</g>
<g font-size="1.6">
<text x="185.5" y="5.9">4,8,9,10,11,12,14,15,16,17,18,19,20,21,22,23,24,25,27,29,30,31,33,34,36,38,39,40,41,43</text>
<text x="252.7" y="5.9">+3V</text>
<text x="218.6" y="7.7">4,6,8,9,10,11,12,35,36,39,41,42,43</text>
<text x="245.6" y="7.7">+1.05V_VTT</text>
<text x="49.8" y="17.4">+1.5V</text>
<text x="48.8" y="27.1">+3V</text>
<text x="49.8" y="33.4">+3V</text>
<text x="160.6" y="35.5">17</text>
<text x="161.5" y="33.7">1</text>
<text x="202.2" y="35.5">23</text>
<text x="160.6" y="37.3">24</text>
<text x="160.6" y="40.9">29</text>
<text x="161.5" y="39.1">5</text>
<text x="202.2" y="40.9">20</text>
<text x="202.2" y="37.3">22</text>
<text x="242.2" y="36.1">CLK_BUF_BCLK_P</text>
<text x="242.2" y="37.9">CLK_BUF_BCLK_N</text>
<text x="257.8" y="36.1">10</text>
<text x="258" y="37.9">10</text>
<text x="140.8" y="44.8">+VDDIO_CLK</text>
<text x="160.6" y="44.4">18</text>
<text x="160.6" y="42.6">15</text>
<text x="161.5" y="48">2</text>
<text x="202.2" y="48">3</text>
<text x="202.2" y="42.6">19</text>
<text x="160.6" y="53.3">12</text>
<text x="161.5" y="51.5">9</text>
<text x="161.5" y="49.7">8</text>
<text x="202.2" y="49.7">4</text>
<text x="202.2" y="53.3">10</text>
<text x="242.2" y="53.9">CLK_BUF_PCIE_3GPLL</text>
<text x="242.2" y="48.6">CLK_BUF_DREFCLK</text>
<text x="242.2" y="50.3">CLK_BUF_DREFCLK#</text>
<text x="259.5" y="48.6">10</text>
<text x="260.3" y="50.3">10</text>
<text x="261.4" y="53.9">10</text>
<text x="160.6" y="55.1">21</text>
<text x="160.6" y="56.9">26</text>
<text x="202.2" y="58.6">13</text>
<text x="202.2" y="55.1">11</text>
<text x="242.2" y="55.7">CLK_BUF_PCIE_3GPLL#</text>
<text x="242.2" y="59.2">CLK_BUF_DREFSSCLK</text>
<text x="261.6" y="59.2">10</text>
<text x="262.3" y="55.7">10</text>
<text x="160.6" y="64">16</text>
<text x="160.6" y="65.7">25</text>
<text x="202.2" y="65.7">7</text>
<text x="202.2" y="60.4">14</text>
<text x="202.2" y="64">6</text>
<text x="242.2" y="61">CLK_BUF_DREFSSCLK#</text>
<text x="262.5" y="61">10</text>
<text x="81.1" y="68.1">10 CLK_ICH_14M</text>
<text x="160.6" y="67.5">30</text>
<text x="160.6" y="72.9">27</text>
<text x="160.6" y="74.6">28</text>
<text x="160.6" y="80">32</text>
<text x="160.6" y="78.2">31</text>
<text x="202.2" y="78.2">33</text>
<text x="50" y="90.3">+3V</text>
<text x="51.6" y="101.9" transform="rotate(-90 51.6 101.9)">2</text>
<text x="16.2" y="107.2">10,43</text>
<text x="21.4" y="107.2">ICH_SMBDATA</text>
<text x="44.2" y="106.6">3</text>
<text x="58.2" y="106.6">1</text>
<text x="87.2" y="107.1">CLK_SDATA</text>
<text x="97.7" y="107.1">14,15,33</text>
<text x="204.5" y="106.3">+VDDIO_CLK</text>
<text x="131.3" y="112">1</text>
<text x="138.2" y="112">2</text>
<text x="163.6" y="108.1">+1.05V_VTT</text>
<text x="50" y="118.8">+3V</text>
<text x="177.8" y="115.2">0805</text>
<text x="51.6" y="123.2" transform="rotate(-90 51.6 123.2)">2</text>
<text x="18" y="128.6">10,43</text>
<text x="23.2" y="128.6">ICH_SMBCLK</text>
<text x="44.2" y="128">3</text>
<text x="58.2" y="128">1</text>
<text x="87.2" y="128.4">CLK_SCLK</text>
<text x="96.6" y="128.4">14,15,33</text>
<text x="183.2" y="152.6">+3V</text>
<text x="37.5" y="157.9">+3V</text>
<text x="184.9" y="171.2" transform="rotate(-90 184.9 171.2)">3</text>
<text x="146.7" y="178.4">41 VR_PWRGD_CLKEN#</text>
<text x="179.3" y="177.8">2</text>
<text x="184.9" y="185.3" transform="rotate(-90 184.9 185.3)">1</text>
<text x="229.4" y="196.1">Size</text>
<text x="231.2" y="197.9">Custom</text>
<text x="236.5" y="196.1">Document Number</text>
<text x="288.1" y="196.1">Rev</text>
<text x="229.4" y="201.5">Date:</text>
<text x="236.2" y="201.5">Saturday, November 07, 2009</text>
<text x="265" y="201.5">Sheet</text>
<text x="273.9" y="201.5">3</text>
<text x="279.2" y="201.5">of</text>
<text x="284.5" y="201.5">50</text>
</g>
<g font-size="1.6" fill="#000080">
<text x="56.9" y="22.8">*HCB1608KF-181T15_6</text>
<text x="58.7" y="21">R602</text>
<text x="56.9" y="26.3">R603</text>
<text x="56.9" y="28.1">HCB1608KF-181T15_6</text>
<text x="81.8" y="26.3">C656</text>
<text x="81.8" y="29.9">10U/6.3V/X5R_8</text>
<text x="99.6" y="26.3">C657</text>
<text x="99.6" y="29.9">0.1U/10V/X5R_4</text>
<text x="117.4" y="26.3">C658</text>
<text x="117.4" y="29.9">0.1U/10V/X5R_4</text>
<text x="131.6" y="26.3">C659</text>
<text x="131.6" y="29.9">0.1U/10V/X5R_4</text>
<text x="55.2" y="38.8">R604</text>
<text x="55.2" y="40.6">HCB1608KF-181T15_6</text>
<text x="81.8" y="42.3">C660</text>
<text x="81.8" y="45.9">10U/6.3V/X5R_8</text>
<text x="99.6" y="42.3">C661</text>
<text x="99.6" y="45.9">0.1U/10V/X5R_4</text>
<text x="117.4" y="42.3">C662</text>
<text x="119.2" y="45.9">0.1U/10V/X5R_4</text>
<text x="106.7" y="63.7">R605</text>
<text x="115.6" y="63.7">10K_4</text>
<text x="104.9" y="67.2">R606</text>
<text x="117.4" y="67.2">33_4</text>
<text x="126.3" y="72.6">C663</text>
<text x="126.3" y="76.1">*10P/50V/COG_4</text>
<text x="163.6" y="85">ICS9LRS3197AKLFT</text>
<text x="62.3" y="99.2">R220</text>
<text x="62.3" y="101">10K_4</text>
<text x="55.2" y="109.9">Q16</text>
<text x="55.2" y="111.7">2N7002</text>
<text x="133.4" y="109.9">Y3</text>
<text x="170.7" y="113.5">L37</text>
<text x="185" y="113.5">BLM21PG600SN1D</text>
<text x="71.2" y="118.8">R219</text>
<text x="122" y="118.8">C217</text>
<text x="131.6" y="115.2">14.318MHZ</text>
<text x="154" y="118.8">C215</text>
<text x="209.8" y="117">C664</text>
<text x="225.8" y="117">C665</text>
<text x="241.8" y="117">C666</text>
<text x="257.8" y="117">C667</text>
<text x="273.9" y="117">C668</text>
<text x="71.2" y="120.6">10K_4</text>
<text x="122" y="120.9">30P/50V/NPO_4</text>
<text x="154" y="120.9">30P/50V/NPO_4</text>
<text x="209.8" y="120.6">0.1U/10V/X5R_4</text>
<text x="225.8" y="120.6">0.1U/10V/X5R_4</text>
<text x="241.8" y="120.6">10U/6.3V/X5R_8</text>
<text x="257.8" y="120.6">10U/6.3V/X5R_8</text>
<text x="273.9" y="120.6">*2.2U/6.3V/X5R_6</text>
<text x="55.2" y="131.2">Q15</text>
<text x="55.2" y="133">2N7002</text>
<text x="186.7" y="159.7">R196</text>
<text x="186.7" y="161.5">1K_4</text>
<text x="40.9" y="165">R218</text>
<text x="40.9" y="166.8">*10K_4@NC</text>
<text x="40.9" y="177.5">R215</text>
<text x="40.9" y="179.2">10K_4</text>
<text x="51.6" y="177.5">C220</text>
<text x="199.2" y="175.7">R207</text>
<text x="199.2" y="177.5">100K_4</text>
<text x="51.6" y="181">*10P/50V/COG_4@NC</text>
<text x="186.7" y="182.8">Q12</text>
<text x="186.7" y="184.6">2N7002</text>
</g>
<g font-size="1.6" fill="#f00">
<text x="103.5" y="21">+CK_VDD_MAIN</text>
<text x="99.9" y="38.8">+CK_VDD_MAIN_1</text>
<text x="82.2" y="63.7">+CK_VDD_MAIN</text>
<text x="146.2" y="65.4">CK_PWRGD_R</text>
<text x="146.2" y="67.2">CPU_SEL</text>
<text x="146.2" y="77.9">CLK_SDATA</text>
<text x="146.2" y="74.3">XTAL_IN</text>
<text x="146.2" y="72.6">XTAL_OUT</text>
<text x="146.2" y="79.7">CLK_SCLK</text>
<text x="71.5" y="106.3">CLK_SDATA</text>
<text x="121.3" y="111.7">XTAL_IN</text>
<text x="142.6" y="111.7">XTAL_OUT</text>
<text x="71.5" y="127.7">CLK_SCLK</text>
<text x="199.5" y="166.8">CK_PWRGD_R</text>
<text x="41.3" y="172.1">CPU_SEL</text>
</g>
<text font-size="1.6" fill="#004040" x="163.6" y="29.9">U24</text>
<g font-size="1.6" fill="#004080">
<text x="164.5" y="34.5">VDD_DOT</text>
<text x="164.5" y="39.8">VDD_27</text>
<text x="164.5" y="36.3">VDD_SRC</text>
<text x="164.5" y="38.1">VDD_CPU</text>
<text x="164.5" y="41.6">VDD_REF</text>
<text x="194.4" y="38.1">CPU-0#</text>
<text x="195.3" y="41.6">CPU-1</text>
<text x="195.3" y="36.3">CPU-0</text>
<text x="164.5" y="45.2">VDD_CPU_IO</text>
<text x="164.5" y="43.4">VDD_SRC_IO</text>
<text x="194.4" y="43.4">CPU-1#</text>
<text x="164.5" y="48.7">VSS_DOT</text>
<text x="164.5" y="52.3">VSS_SATA</text>
<text x="164.5" y="50.5">VSS_27</text>
<text x="194" y="50.5">DOT96#</text>
<text x="194.9" y="48.7">DOT96</text>
<text x="164.5" y="55.8">VSS_CPU</text>
<text x="164.5" y="54.1">VSS_SRC</text>
<text x="164.5" y="57.6">VSS_REF</text>
<text x="189.8" y="55.8">SRC-1#/SATA</text>
<text x="190.7" y="54.1">SRC-1/SATA</text>
<text x="195.3" y="59.4">SRC-2</text>
<text x="164.5" y="64.7">CPU_STOP#</text>
<text x="194.4" y="61.2">SRC-2#</text>
<text x="197" y="64.7">27M</text>
<text x="164.5" y="68.3">REF_0/CPU_SEL</text>
<text x="164.5" y="66.5">CK_PWRGD/PD#</text>
<text x="194" y="66.5">27M_SS</text>
<text x="164.5" y="73.6">XOUT</text>
<text x="164.5" y="75.4">XIN</text>
<text x="164.5" y="80.7">SCLK</text>
<text x="164.5" y="79">SDATA</text>
<text x="196.5" y="79">GND</text>
</g>
<g font-size="1.3">
<text x="30.9" y="1.3">5</text>
<text x="89.2" y="1.3">4</text>
<text x="147.6" y="1.3">3</text>
<text x="205.9" y="1.3">2</text>
<text x="264.2" y="1.3">1</text>
<text x=".5" y="27.9">D</text>
<text x="293.9" y="27.9">D</text>
<text x=".5" y="77.9">C</text>
<text x="293.9" y="77.9">C</text>
<text x=".5" y="127.9">B</text>
<text x="293.9" y="127.9">B</text>
<text x=".5" y="177.9">A</text>
<text x="293.9" y="177.9">A</text>
<text x="30.9" y="203.1">5</text>
<text x="89.2" y="203.1">4</text>
<text x="147.6" y="203.1">3</text>
<text x="205.9" y="203.1">2</text>
<text x="264.2" y="203.1">1</text>
</g>
</svg>
